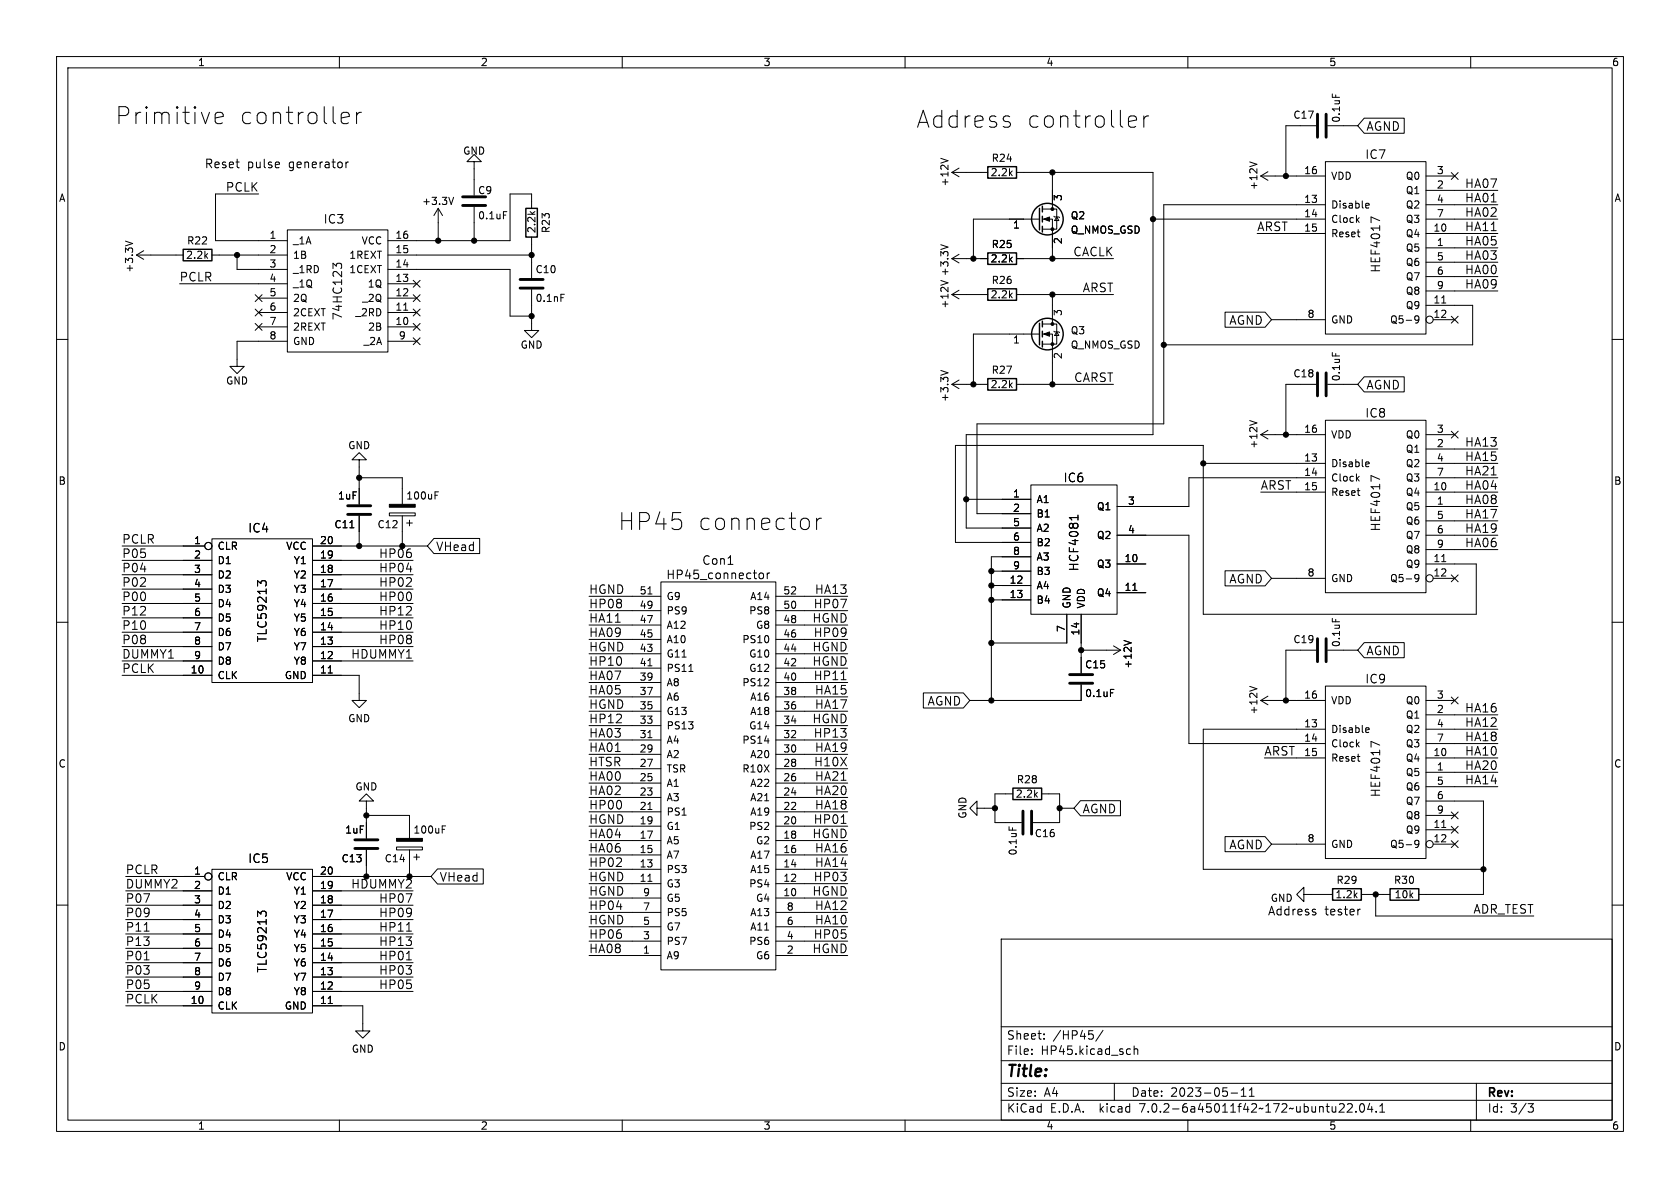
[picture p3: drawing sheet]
<svg xmlns="http://www.w3.org/2000/svg" width="297mm" height="210mm" viewBox="0 0 297 210" stroke-linecap="round" stroke-linejoin="round" font-family="sans-serif">
<g fill="none" stroke="#000" stroke-width=".18">
<path d="M10 10h277v190h-277zM12 12h273v186h-273zM60 10v2M63 19.9v2M63.9 19.9a.77 .77 0 0 0-.9 .5M110 10v2M160 10v2M210 10v2M235.5 16.6v.6M260 10v2M38 20.9l1.5-.3-.2-.6-.3-.1h-.5l-.3 .1-.2 .3v1.1l.2 .3 .3 .2h.5l.3-.2M45.7 34.3h-7.6v8.2h12.7"/>
<path d="M60.5 21.7l.2 .2h.6l.3-.2M60.5 20l.2-.1h.6l.3 .1 .1 .6-1.4 .3M61.2 28.6v1.1M61.6 28.6l-.3 .1-.1 .2M77.5 36.8l-.8 1.3M77.5 36.8v5.7M77.5 36.8l.7 1.3M80.2 34.9l-.4 1.2M83.8 28.6h1.3l-1.3-1.3-1.3 1.3h1.3v5.9M83.8 36.6v5.9M89 37.4h.6M94 36.8v-2.5h-3.8v8.2h-21.6"/>
<path d="M166.3 28l1.3 .4M168.3 30.5h6.3M168.3 30.5l1.2 .7M169.5 29.7l-1.2 .8M178.5 21.6l.1 .3-.1 .4M179.7 30.5h24.1v46.3h-33v16.5h11.4M183.8 38.7h-11.7v7M184.3 38.7h1.8v7M184.3 37h2.5v3.5h-2.5M186.1 30.5v6.5M186.3 38.2l.1 .2h.8l.1 .1M186.8 38.4l.4 .6h-.8z"/>
<path d="M199.6 22.3l.3 .2h.6l.3-.2M199.6 20.6l.3-.1h.6l.3 .1 .1 .6-1.4 .3M202.2 20.5v2M203.1 20.5a.77 .77 0 0 0-.9 .6M203.8 38.7h30.5M220.9 28.6l1.3 .4M222.9 31.1h11.4M222.9 31.1l1.3 .8M224.2 30.4l-1.3 .7M232.7 22.2h-5.4v8.9M234.3 28.6h17.8v30.5h-17.8zM234.3 36.2h-28.6v38.7h-33v15.9h9.5"/>
<path d="M234.7 22.2h5.3M241.2 20.9h7v2.7h-7l-1.2-1.4zM241.6 35.9l.4 .1v.2l-.6 .2M242 36.7l-.4 .1M243.9 39l-1.5-.6v1M252.1 36.2h12.7M252.1 38.7h12.7M252.1 31.1h5.1M252.1 33.7h12.7M256.6 30.5l1.2 1.2M257.8 30.5l-1.2 1.2M10 60h2"/>
<path d="M22.2 42.6l1.2 .4M24.1 45.1l1.3 .7M24.1 45.1h8.3M25.4 44.3l-1.3 .8M31.7 50.2h19.1M37.5 45.1h13.3M41.9 45.1v2.5h8.9M45.1 57.2l1.2 1.2M45.1 52.1l1.2 1.2M45.1 54.6l1.2 1.3M45.7 57.8h5.1M45.7 55.2h5.1"/>
<path d="M45.7 52.7h5.1M46.3 57.2l-1.2 1.2M46.3 52.1l-1.2 1.2M46.3 54.6l-1.2 1.3M50.8 40.6h17.8v21.6h-17.8zM60.4 47.3v-.5l-.3-.3-.5 .1-.1 .4-.6-.5v1M68.6 45.1h25.4M68.6 57.8h5.1M68.6 55.2h5.1M68.6 52.7h5.1M68.6 50.2h5.1M68.6 47.6h21.6v8.3h3.8"/>
<path d="M71.4 54.8h.7M73.1 59.7l1.2 1.2M73.1 49.6l1.2 1.2M73.1 52.1l1.2 1.2M73.1 54.6l1.2 1.3M73.1 57.2l1.2 1.2M74.3 59.7l-1.2 1.2M74.3 49.6l-1.2 1.2M74.3 52.1l-1.2 1.2M74.3 54.6l-1.2 1.3M74.3 57.2l-1.2 1.2M94 51.2v7.2h1.2l-1.2 1.3-1.3-1.3h1.3"/>
<path d="M94 41.9v7.2M99.2 52h.6M166.3 49.6l1.3 .4M166.3 43.3l1.3 .4M168.3 45.7h6.3M168.3 52.1h6.3M168.3 52.1l1.2 .7M168.3 45.7l1.2 .8M169.5 51.3l-1.2 .8M169.5 45l-1.2 .7M179.7 45.7h17.1M179.7 52.1h17.1"/>
<path d="M183.8 59.1h-11.7v8.8M184.3 59.1h1.8v8.8M184.3 57.3h2.5v3.5h-2.5M186.1 52.1v5.2M186.3 58.5l.1 .2h.8l.1 .1M186.8 58.7l.4 .6h-.8zM216.6 55.2h7l1.2 1.3-1.2 1.3h-7zM222.2 41.3h12.1M224.8 56.5h9.5M250.8 56.4l-.2 .2h-.2l-.3-.2 .1-.5 .4-.1 .2 .2a.84 .84 0 0 1-.3 1.1h-.3M252.1 43.8h12.7M252.1 41.3h12.7"/>
<path d="M252.1 54h8.2v7h-54.6M252.1 46.4h12.7M252.1 48.9h12.7M252.1 51.4h12.7M253.4 56.5h3.8M254.9 53.6h.7M256.6 55.9l1.2 1.2M257.8 55.9l-1.2 1.2M285 60h2M50.8 60.3h-8.9v4.5h1.3l-1.3 1.2-1.3-1.2h1.3M68.6 60.3h5.1M166.3 65.5l1.3 .4"/>
<path d="M168.3 67.9h6.3M168.3 67.9l1.2 .8M169.5 67.2l-1.2 .7M179.7 67.9h17.1M220.9 74.3l1.3 .5M222.9 76.8h11.4M222.9 76.8l1.3 .8M224.2 76.1l-1.3 .7M232.7 67.9h-5.4v8.9M234.3 74.3h17.8v30.5h-17.8zM234.7 67.9h5.3M235.5 62.3v.6"/>
<path d="M241.2 66.6h7v2.7h-7l-1.2-1.4zM252.1 76.8h5.1M252.1 79.4h12.7M256.6 76.2l1.2 1.2M257.8 76.2l-1.2 1.2M21.6 96.5h14.6M21.6 99.1h15.9M37.5 95.3h17.7v25.4h-17.7zM55.2 96.5h20.4M55.2 99.1h17.8M63.5 81.3h1.3l-1.3-1.3-1.3 1.3h1.3v7.9M63.5 84.5h7.6v4.7"/>
<path d="M63.5 91.2v5.3M68.8 90.7h4.6v.5h-4.6zM71.1 91.2v5.3M71.9 92.5h1M72.4 91.9v1.1M76.7 95.2h8.1v2.7h-8.1l-1.1-1.4zM76.9 86.9h.6M128.7 99.8h.9M142.9 91.9l.2 .3v.8l-.2 .3M144.4 91.6v2M145.2 91.6a.77 .77 0 0 0-.8 .6M170.8 88.3h11.4"/>
<path d="M182.2 85.7h15.3v22.9h-15.3zM182.2 95.9h-13.3v-17.2h43.8v29.9h48.3v-8.9h-8.9M182.2 98.4h-6.9v25.4M190.6 91.1v.8M190.6 91.5h-1.6l.3 .1M197.5 94.6h12.7v36.8h24.1M197.5 99.7h5.1M212.7 81.9h21.6M222.9 87h11.4M234.3 84.5h-24.1v5h-12.7M241.6 81.7h.4v.3l-.6 .1M242 82.4l-.4 .1"/>
<path d="M243.9 84.7l-1.5-.6v1M252.1 89.5h12.7M252.1 94.6h12.7M252.1 87h12.7M252.1 81.9h12.7M252.1 84.5h12.7M252.1 92.1h12.7M252.1 97.2h12.7M254.9 99.3h.7M10 110h2M21.6 119.4h15.9M21.6 116.8h15.9"/>
<path d="M21.6 114.3h15.9M21.6 111.8h15.9M21.6 109.2h15.9M21.6 106.7h15.9M21.6 104.1h15.9M21.6 101.6h15.9M47.1 103.4v-.5l-.3-.2h-.5l-.2 .5-.6-.5v.9M55.2 119.4h8.3v4.4h1.3l-1.3 1.3-1.3-1.3h1.3M55.2 116.8h17.8M55.2 114.3h17.8M55.2 111.8h17.8M55.2 109.2h17.8"/>
<path d="M55.2 106.7h17.8M55.2 104.1h17.8M55.2 101.6h17.8M58 119h.8M104.1 118.1h12.7M104.1 115.6h12.7M104.1 113h12.7M104.1 110.5h12.7M104.1 108h12.7M104.1 105.4h12.7M114.5 117.7h.8M114.5 105h.8"/>
<path d="M116.8 102.9h20.4v68.6h-20.4zM121.8 118.7h.7M134.3 101.4l.4-.1 .3 .3v.4l-.2 .2-.3 .1-.2-.1M135.6 101.3v1M136.1 101.3l-.3 .1-.2 .2M137.2 118.1h12.7M137.2 115.6h12.7M137.2 113h12.7M137.2 110.5h12.7M137.2 108h12.7M137.2 105.4h12.7M175.3 103.5h6.9"/>
<path d="M175.3 106h6.9M175.3 101h6.9M188.6 108.6v5.1h-13.3M191.1 114.9h7M191.1 108.6v10.4M196.8 114.2l1.3 .7M197.5 104.8h5.1M198.1 114.9l-1.3 .8M198.7 113.2l1.3 .4M200.3 104.4h.7M216.6 100.9h7l1.2 1.3-1.2 1.4h-7zM224.8 102.2h9.5"/>
<path d="M232.7 114.9h-5.4v8.9M234.7 114.9h5.3M235.5 109.3v.6M241.2 113.6h7v2.7h-7l-1.2-1.4zM250.8 102.1l-.2 .2h-.2l-.3-.2 .1-.5h.4l.2 .1a.84 .84 0 0 1-.3 1.1h-.3M253.4 102.2h3.8M256.6 101.6l1.2 1.2M257.8 101.6l-1.2 1.2M285 110h2M104.1 138.4h12.7M104.1 135.9h12.7M104.1 133.4h12.7"/>
<path d="M104.1 130.8h12.7M104.1 128.3h12.7M104.1 125.7h12.7M104.1 123.2h12.7M104.1 120.7h12.7M114.5 130.4h.8M137.2 138.4h12.7M137.2 135.9h12.7M137.2 133.4h12.7M137.2 130.8h12.7M137.2 128.3h12.7M137.2 125.7h12.7"/>
<path d="M137.2 123.2h12.7M137.2 120.7h12.7M148.7 120.2h.9M163.2 122.5h7.1l1.1 1.3-1.1 1.4h-7.1zM191.1 121v2.8h-19.7M196.3 121.9h.6M220.9 121.3l1.3 .5M222.9 123.8l1.3 .8M222.9 123.8h11.4M223.5 134h10.8M224.2 123.1l-1.3 .7M234.3 121.3h17.8v30.5h-17.8z"/>
<path d="M234.3 128.9h-21.6v24.8h49.6M241.6 128.6l.4 .1v.2l-.6 .2M242 129.4l-.4 .1M243.9 131.7l-1.5-.6v1M252.1 123.8h5.1M252.1 136.5h12.7M252.1 134h12.7M252.1 128.9h12.7M252.1 131.4h12.7M252.1 126.4h12.7M252.1 139.1h12.7M256.6 123.2l1.2 1.2"/>
<path d="M257.8 123.2l-1.2 1.2M10 160h2M22.2 154.9h14M22.2 157.5h15.3M37.5 153.7h17.7v25.4h-17.7zM55.2 154.9h21M55.2 157.5h17.8M64.8 141.6h1.2l-1.2-1.3-1.3 1.3h1.3v6.6M64.8 144.1h7.6v4.1M64.8 150.2v4.7M70.1 149.7h4.6v.5h-4.6zM72.4 150.2v4.7"/>
<path d="M73.2 151.5h1M73.7 151v1M77.3 153.6h8.1v2.7h-8.1l-1.1-1.4zM78.2 146h.6M104.1 158.8h12.7M104.1 156.2h12.7M104.1 153.7h12.7M104.1 151.1h12.7M104.1 148.6h12.7M104.1 146.1h12.7M104.1 143.5h12.7M104.1 141h12.7"/>
<path d="M114.5 155.8h.8M114.5 143.1h.8M137.2 158.8h12.7M137.2 156.2h12.7M137.2 153.7h12.7M137.2 151.1h12.7M137.2 148.6h12.7M137.2 146.1h12.7M137.2 143.5h12.7M137.2 141h12.7M148.7 145.6h.9M172.7 142.9v-1.3l-1.3 1.3 1.3 1.2v-1.2h3.2"/>
<path d="M178.4 146.1v.6M179.1 140.3h-3.2v5.1h4.7M184.1 140.3h3.2v5.1h-4.7M187.3 142.9h2.6M191 141.5h7.1v2.7h-7.1l-1.1-1.3zM216.6 147.9h7l1.2 1.3-1.2 1.4h-7zM224.8 149.2h9.5M230.5 158.1v-1.3l-1.3 1.3 1.3 1.3v-1.3h5.1M240.7 158.1h5M243.2 158.1v3.8h27.9M250.8 149.1l-.2 .2h-.2l-.3-.2 .1-.5 .4-.1 .2 .2a.84 .84 0 0 1-.3 1.1h-.3M252.1 141.6h10.2v16.5h-11.5"/>
<path d="M252.1 146.7h5.1M252.1 144.1h5.1M253.4 149.2h3.8M254.9 146.3h.7M256.6 143.5l1.2 1.3M256.6 146.1l1.2 1.2M256.6 148.6l1.2 1.2M257.8 143.5l-1.2 1.3M257.8 146.1l-1.2 1.2M257.8 148.6l-1.2 1.2M285 160h2M22.2 177.8h15.3"/>
<path d="M22.2 175.3h15.3M22.2 172.7h15.3M22.2 170.2h15.3M22.2 167.6h15.3M22.2 165.1h15.3M22.2 162.6h15.3M22.2 160h15.3M25.5 164.6h.9M25.5 169.7h.9M47.1 161.8v-.4l-.3-.3h-.5l-.2 .5-.6-.5v.9M55.2 177.8h8.9v4.4h1.3l-1.3 1.3-1.2-1.3h1.2M55.2 175.3h17.8"/>
<path d="M55.2 172.7h17.8M55.2 170.2h17.8M55.2 167.6h17.8M55.2 165.1h17.8M55.2 162.6h17.8M55.2 160h17.8M58 177.4h.8M71.9 164.6h.8M71.9 169.7h.8M104.1 168.9h12.7M104.1 166.4h12.7M104.1 163.8h12.7"/>
<path d="M104.1 161.3h12.7M137.2 168.9h12.7M137.2 166.4h12.7M137.2 163.8h12.7M137.2 161.3h12.7M177 166h108v32h-108zM232.6 161.3v.4M240.5 160.7l-.3 .1M60 198v2M110 198v2M160 198v2M177 194.5h108"/>
<path d="M177 191.5h108M177 187.5h108M177 181.5h108M182.4 186.3v.1M182.4 185.5v.1M184.6 183.6v.1M184.6 182.8v.1M195 182.1l-1.3 2M197 191.5v3M199.4 185.4l.5 .1M199.9 186.3l-.5 .1M200.5 185.5l.2-.1 .4 .1v.9"/>
<path d="M200.5 184.9v1.5M210 198v2M217.6 193.2h1.2M219.4 193.8h.9M219.4 192.7l.5-.4v1.5M220.9 193.8h.8M220.9 192.7l.4-.4v1.5M237.5 195.2l.1 .2v.3l-.9 .9h.9M238.2 195.2l.6-.1 .2 .1 .1 .3-1 1.1h1M239.7 196.5v.1M240.5 195.2l.2-.1a.81 .81 0 0 1 .6 .6 .81 .81 0 0 1-.3 .8l-.1 .1a.81 .81 0 0 1-.4-1.4zM242.1 195l-.3 1.1h.9"/>
<path d="M242.5 195.6v1M243.3 196.5v.1M243.9 196.6h.9M243.9 195.5l.5-.4v1.5M260 198v2M261 191.5v6.5M270.1 195.1h1l-.5 .6 .4 .1 .1 .5-.3 .3h-.4"/>
<circle cx="252.7" cy="56.5" r=".63"/>
<circle cx="36.8" cy="96.5" r=".63"/>
<circle cx="252.7" cy="102.2" r=".63"/>
<circle cx="36.8" cy="154.9" r=".63"/>
<circle cx="252.7" cy="149.2" r=".63"/>
</g>
<g fill="none" stroke="#000" stroke-width=".25">
<path d="M93 36.8h2v5.1h-2zM174.6 29.5h5.1v2h-5.1zM183.8 36.8v3.8M184.3 36.4v1.1M184.3 38.2v1M32.4 44.1h5.1v2h-5.1zM174.6 44.7h5.1v2h-5.1zM174.6 51.1h5.1v2h-5.1zM183.8 57.2v3.8M184.3 40v1M184.3 56.8v1M184.3 58.5v1.1"/>
<path d="M174.6 66.9h5.1v2.1h-5.1zM184.3 60.3v1M179.1 139.3h5v2.1h-5zM235.6 157.1h5.1v2h-5.1zM245.7 157.1h5.1v2h-5.1z"/>
<circle cx="185.2" cy="38.7" r="2.79"/>
<circle cx="185.2" cy="59.1" r="2.79"/>
</g>
<g fill="none" stroke="#000" stroke-width=".51">
<path d="M81.8 36.3h4.1M81.8 34.8h4.1M232.9 20.2v4.1M234.4 20.2v4.1M91.9 50.9h4.1M91.9 49.4h4.1M232.9 65.9v4.1M234.4 65.9v4.1M61.5 90.9h4M61.5 89.4h4M189.1 119.3h4.1M232.9 112.9v4.1"/>
<path d="M234.4 112.9v4.1M189.1 120.8h4.1M62.7 150h4.1M62.7 148.5h4.1M180.8 143.4v4M182.4 143.4v4"/>
</g>
<g fill="#000" stroke="#000" stroke-width=".18">
<path d="M184.5 38.7l1-.3v.7zM184.5 59.1l1-.4v.7zM68.8 89.2h4.6v.5h-4.6zM70.1 148.2h4.6v.5h-4.6z"/>
<circle cx="186.1" cy="30.5" r=".46"/>
<circle cx="186.1" cy="37" r=".25"/>
<circle cx="203.8" cy="38.7" r=".46"/>
<circle cx="227.3" cy="31.1" r=".46"/>
<circle cx="41.9" cy="45.1" r=".46"/>
<circle cx="77.5" cy="42.5" r=".46"/>
<circle cx="83.8" cy="42.5" r=".46"/>
<circle cx="94" cy="45.1" r=".46"/>
<circle cx="94" cy="55.9" r=".46"/>
<circle cx="172.1" cy="45.7" r=".46"/>
<circle cx="186.1" cy="45.7" r=".46"/>
<circle cx="186.1" cy="52.1" r=".46"/>
<circle cx="186.1" cy="57.3" r=".25"/>
<circle cx="186.1" cy="40.5" r=".25"/>
<circle cx="172.1" cy="67.9" r=".46"/>
<circle cx="186.1" cy="67.9" r=".46"/>
<circle cx="186.1" cy="60.8" r=".25"/>
<circle cx="205.7" cy="61" r=".46"/>
<circle cx="227.3" cy="76.8" r=".46"/>
<circle cx="63.5" cy="96.5" r=".46"/>
<circle cx="63.5" cy="84.5" r=".46"/>
<circle cx="71.1" cy="96.5" r=".46"/>
<circle cx="170.8" cy="88.3" r=".46"/>
<circle cx="212.7" cy="81.9" r=".46"/>
<circle cx="175.3" cy="101" r=".46"/>
<circle cx="175.3" cy="113.7" r=".46"/>
<circle cx="175.3" cy="103.5" r=".46"/>
<circle cx="175.3" cy="106" r=".46"/>
<circle cx="191.1" cy="114.9" r=".46"/>
<circle cx="175.3" cy="123.8" r=".46"/>
<circle cx="227.3" cy="123.8" r=".46"/>
<circle cx="64.8" cy="154.9" r=".46"/>
<circle cx="64.8" cy="144.1" r=".46"/>
<circle cx="72.4" cy="154.9" r=".46"/>
<circle cx="175.9" cy="142.9" r=".46"/>
<circle cx="187.3" cy="142.9" r=".46"/>
<circle cx="243.2" cy="158.1" r=".46"/>
<circle cx="262.3" cy="153.7" r=".46"/>
</g>
<g font-size="4.2">
<text x="20.3" y="22.2">Primitive</text>
<text x="42.1" y="22.2">controller</text>
<text x="161.9" y="22.9">Address</text>
<text x="181.3" y="22.9">controller</text>
<text x="109.2" y="94">HP45</text>
<text x="123.1" y="94">connector</text>
</g>
<text font-size="2.8" x="178" y="190.8">Title:</text>
<g font-size="2.1">
<text x="241.6" y="23.3">AGND</text>
<text x="36.2" y="29.8">Reset</text>
<text x="43.7" y="29.8">pulse</text>
<text x="51" y="29.8">generator</text>
<text x="241.3" y="28.3">IC7</text>
<text x="39.8" y="34">PCLK</text>
<text x="258.9" y="33.3">HA07</text>
<text x="258.9" y="35.9">HA01</text>
<text x="57.2" y="39.7">IC3</text>
<text x="222.2" y="41">ARST</text>
<text x="258.9" y="38.4">HA02</text>
<text x="258.9" y="41">HA11</text>
<text x="189.7" y="45.4">CACLK</text>
<text x="258.9" y="43.5">HA05</text>
<text x="258.9" y="46">HA03</text>
<text x="31.7" y="49.9">PCLR</text>
<text x="191.3" y="51.8">ARST</text>
<text x="244.2" y="48.3" transform="rotate(-90 244.2 48.3)">HEF4017</text>
<text x="258.9" y="48.6">HA00</text>
<text x="258.9" y="51.1">HA09</text>
<text x="60.6" y="56.7" transform="rotate(-90 60.6 56.7)">74HC123</text>
<text x="217.2" y="57.6">AGND</text>
<text x="189.8" y="67.6">CARST</text>
<text x="241.6" y="69">AGND</text>
<text x="241.3" y="74">IC8</text>
<text x="258.9" y="79.1">HA13</text>
<text x="258.9" y="81.6">HA15</text>
<text x="188" y="85.4">IC6</text>
<text x="222.9" y="86.7">ARST</text>
<text x="258.9" y="84.1">HA21</text>
<text x="258.9" y="86.7">HA04</text>
<text x="258.9" y="89.2">HA08</text>
<text x="43.8" y="94.3">IC4</text>
<text x="244.2" y="94" transform="rotate(-90 244.2 94)">HEF4017</text>
<text x="258.9" y="94.3">HA19</text>
<text x="258.9" y="91.8">HA17</text>
<text x="21.6" y="98.7">P05</text>
<text x="21.6" y="101.3">P04</text>
<text x="21.6" y="96.2">PCLR</text>
<text x="66.9" y="101.3">HP04</text>
<text x="66.9" y="98.7">HP06</text>
<text x="77.1" y="97.6">VHead</text>
<text x="124.1" y="100">Con1</text>
<text x="190.8" y="101" transform="rotate(-90 190.8 101)">HCF4081</text>
<text x="258.9" y="96.8">HA06</text>
<text x="21.6" y="106.4">P00</text>
<text x="21.6" y="103.8">P02</text>
<text x="66.9" y="103.8">HP02</text>
<text x="66.9" y="106.4">HP00</text>
<text x="104.1" y="105.1">HGND</text>
<text x="104.1" y="107.6">HP08</text>
<text x="117.7" y="102.6">HP45_connector</text>
<text x="143.8" y="107.6">HP07</text>
<text x="144" y="105.1">HA13</text>
<text x="217.2" y="103.3">AGND</text>
<text x="21.6" y="111.4">P10</text>
<text x="21.6" y="114">P08</text>
<text x="21.6" y="108.9">P12</text>
<text x="47.3" y="113.6" transform="rotate(-90 47.3 113.6)">TLC59213</text>
<text x="66.9" y="108.9">HP12</text>
<text x="66.9" y="114">HP08</text>
<text x="66.9" y="111.4">HP10</text>
<text x="104.1" y="112.7">HA09</text>
<text x="104.1" y="110.2">HA11</text>
<text x="143.5" y="110.2">HGND</text>
<text x="143.8" y="112.7">HP09</text>
<text x="21.6" y="116.5">DUMMY1</text>
<text x="21.6" y="119.1">PCLK</text>
<text x="62" y="116.5">HDUMMY1</text>
<text x="104.1" y="117.8">HP10</text>
<text x="104.1" y="115.3">HGND</text>
<text x="143.5" y="117.8">HGND</text>
<text x="143.5" y="115.3">HGND</text>
<text x="241.6" y="116">AGND</text>
<text x="104.1" y="122.9">HA05</text>
<text x="104.1" y="125.4">HGND</text>
<text x="104.1" y="120.3">HA07</text>
<text x="143.8" y="120.3">HP11</text>
<text x="144" y="122.9">HA15</text>
<text x="144" y="125.4">HA17</text>
<text x="163.9" y="124.9">AGND</text>
<text x="241.3" y="121">IC9</text>
<text x="104.1" y="128">HP12</text>
<text x="104.1" y="130.5">HA03</text>
<text x="143.5" y="128">HGND</text>
<text x="143.8" y="130.5">HP13</text>
<text x="258.9" y="126.1">HA16</text>
<text x="258.9" y="128.6">HA12</text>
<text x="258.9" y="131.1">HA18</text>
<text x="104.1" y="133">HA01</text>
<text x="104.1" y="135.6">HTSR</text>
<text x="143.8" y="135.6">H10X</text>
<text x="144" y="133">HA19</text>
<text x="223.5" y="133.7">ARST</text>
<text x="258.9" y="133.7">HA10</text>
<text x="258.9" y="136.2">HA20</text>
<text x="104.1" y="138.1">HA00</text>
<text x="104.1" y="140.7">HA02</text>
<text x="104.1" y="143.2">HP00</text>
<text x="144" y="143.2">HA18</text>
<text x="144" y="140.7">HA20</text>
<text x="144" y="138.1">HA21</text>
<text x="191.4" y="143.9">AGND</text>
<text x="244.2" y="141" transform="rotate(-90 244.2 141)">HEF4017</text>
<text x="258.9" y="138.8">HA14</text>
<text x="104.1" y="145.7">HGND</text>
<text x="104.1" y="148.3">HA04</text>
<text x="143.5" y="148.3">HGND</text>
<text x="143.8" y="145.7">HP01</text>
<text x="22.2" y="154.6">PCLR</text>
<text x="43.8" y="152.7">IC5</text>
<text x="104.1" y="150.8">HA06</text>
<text x="104.1" y="153.4">HP02</text>
<text x="104.1" y="155.9">HGND</text>
<text x="143.8" y="155.9">HP03</text>
<text x="144" y="150.8">HA16</text>
<text x="144" y="153.4">HA14</text>
<text x="217.2" y="150.3">AGND</text>
<text x="22.2" y="159.7">P07</text>
<text x="22.2" y="157.2">DUMMY2</text>
<text x="62" y="157.2">HDUMMY2</text>
<text x="66.9" y="159.7">HP07</text>
<text x="77.7" y="156">VHead</text>
<text x="104.1" y="158.4">HGND</text>
<text x="104.1" y="161">HP04</text>
<text x="143.5" y="158.4">HGND</text>
<text x="144" y="161">HA12</text>
<text x="224.2" y="161.9">Address</text>
<text x="234.2" y="161.9">tester</text>
<text x="260.4" y="161.6">ADR_TEST</text>
<text x="22.2" y="164.8">P11</text>
<text x="22.2" y="167.3">P13</text>
<text x="22.2" y="162.2">P09</text>
<text x="66.9" y="162.2">HP09</text>
<text x="66.9" y="164.8">HP11</text>
<text x="66.9" y="167.3">HP13</text>
<text x="104.1" y="163.5">HGND</text>
<text x="104.1" y="166.1">HP06</text>
<text x="143.8" y="166.1">HP05</text>
<text x="144" y="163.5">HA10</text>
<text x="22.2" y="169.9">P01</text>
<text x="22.2" y="172.4">P03</text>
<text x="47.3" y="172" transform="rotate(-90 47.3 172)">TLC59213</text>
<text x="66.9" y="169.9">HP01</text>
<text x="66.9" y="172.4">HP03</text>
<text x="104.1" y="168.6">HA08</text>
<text x="143.5" y="168.6">HGND</text>
<text x="22.2" y="174.9">P05</text>
<text x="22.2" y="177.5">PCLK</text>
<text x="66.9" y="174.9">HP05</text>
<text x="178" y="183.9">Sheet:</text>
<text x="186.2" y="183.9">/HP45/</text>
<text x="178" y="186.6">File:</text>
<text x="184" y="186.6">HP45.kicad_sch</text>
<text x="178" y="196.8">KiCad</text>
<text x="178" y="194">Size:</text>
<text x="184.6" y="194">A4</text>
<text x="185.7" y="196.8">E.D.A.</text>
<text x="194.4" y="196.8">kicad</text>
<text x="200" y="194">Date:</text>
<text x="201.5" y="196.8">7.0.2-6a45011f42~172~ubuntu22.04.1</text>
<text x="206.9" y="194">2023-05-11</text>
<text x="263" y="194.2">Rev:</text>
<text x="263" y="196.8">Id:</text>
<text x="267" y="196.8">3/3</text>
</g>
<g font-size="1.8">
<text x="35" y="11.8">1</text>
<text x="85" y="11.8">2</text>
<text x="135" y="11.8">3</text>
<text x="185" y="11.8">4</text>
<text x="235" y="11.8">5</text>
<text x="285" y="11.8">6</text>
<text x="228.6" y="21.1">C17</text>
<text x="237" y="21.7" transform="rotate(-90 237 21.7)">0.1uF</text>
<text x="81.8" y="27.5">GND</text>
<text x="175.3" y="28.8">R24</text>
<text x="10.4" y="35.8">A</text>
<text x="84.5" y="34.5">C9</text>
<text x="167.8" y="33" transform="rotate(-90 167.8 33)">+12V</text>
<text x="175.1" y="31.3">2.2k</text>
<text x="188" y="35.6" transform="rotate(-90 188 35.6)">3</text>
<text x="222.4" y="33.6" transform="rotate(-90 222.4 33.6)">+12V</text>
<text x="230.5" y="35.9">13</text>
<text x="230.5" y="30.9">16</text>
<text x="235.3" y="31.9">VDD</text>
<text x="248.4" y="34.5">Q1</text>
<text x="248.4" y="31.9">Q0</text>
<text x="254" y="33.4">2</text>
<text x="254" y="30.9">3</text>
<text x="254" y="35.9">4</text>
<text x="285.4" y="35.8">A</text>
<text x="74.6" y="36.4">+3.3V</text>
<text x="84.5" y="38.9">0.1uF</text>
<text x="94.8" y="41.3" transform="rotate(-90 94.8 41.3)">2.2k</text>
<text x="97.3" y="41.3" transform="rotate(-90 97.3 41.3)">R23</text>
<text x="179" y="40.6">1</text>
<text x="189.2" y="38.9">Q2</text>
<text x="189.2" y="41.5">Q_NMOS_GSD</text>
<text x="230.5" y="38.5">14</text>
<text x="230.5" y="41">15</text>
<text x="235.3" y="37">Disable</text>
<text x="235.3" y="39.6">Clock</text>
<text x="248.4" y="37">Q2</text>
<text x="248.4" y="39.6">Q3</text>
<text x="253.4" y="41">10</text>
<text x="254" y="38.5">7</text>
<text x="32.8" y="45.9">2.2k</text>
<text x="33" y="43.4">R22</text>
<text x="47.6" y="42.3">1</text>
<text x="47.6" y="44.8">2</text>
<text x="47.6" y="47.4">3</text>
<text x="51.8" y="43.4">_1A</text>
<text x="51.8" y="45.9">1B</text>
<text x="61.6" y="45.9">1REXT</text>
<text x="63.8" y="43.4">VCC</text>
<text x="69.8" y="47.4">14</text>
<text x="69.8" y="44.8">15</text>
<text x="69.8" y="42.3">16</text>
<text x="175.1" y="46.5">2.2k</text>
<text x="175.3" y="44">R25</text>
<text x="188" y="43.2" transform="rotate(-90 188 43.2)">2</text>
<text x="235.3" y="42.1">Reset</text>
<text x="248.4" y="44.6">Q5</text>
<text x="248.4" y="42.1">Q4</text>
<text x="248.4" y="47.2">Q6</text>
<text x="254" y="43.6">1</text>
<text x="254" y="46.1">5</text>
<text x="23.7" y="48.3" transform="rotate(-90 23.7 48.3)">+3.3V</text>
<text x="47.6" y="49.9">4</text>
<text x="47.6" y="52.5">5</text>
<text x="51.8" y="48.5">_1RD</text>
<text x="51.8" y="51">_1Q</text>
<text x="51.8" y="53.5">2Q</text>
<text x="61.6" y="48.5">1CEXT</text>
<text x="63.9" y="53.5">_2Q</text>
<text x="64.9" y="51">1Q</text>
<text x="69.8" y="52.5">12</text>
<text x="69.8" y="49.9">13</text>
<text x="94.6" y="48.5">C10</text>
<text x="94.6" y="53.5">0.1nF</text>
<text x="167.8" y="48.9" transform="rotate(-90 167.8 48.9)">+3.3V</text>
<text x="175.1" y="52.9">2.2k</text>
<text x="175.3" y="50.4">R26</text>
<text x="248.4" y="49.7">Q7</text>
<text x="248.4" y="52.3">Q8</text>
<text x="253.4" y="53.7">11</text>
<text x="254" y="48.6">6</text>
<text x="254" y="51.2">9</text>
<text x="47.6" y="55">6</text>
<text x="47.6" y="57.5">7</text>
<text x="51.8" y="56.1">2CEXT</text>
<text x="51.8" y="58.6">2REXT</text>
<text x="62.7" y="56.1">_2RD</text>
<text x="65" y="58.6">2B</text>
<text x="69.8" y="57.5">10</text>
<text x="69.8" y="55">11</text>
<text x="167.8" y="54.6" transform="rotate(-90 167.8 54.6)">+12V</text>
<text x="188" y="55.9" transform="rotate(-90 188 55.9)">3</text>
<text x="189.2" y="59.2">Q3</text>
<text x="231.1" y="56.3">8</text>
<text x="235.3" y="57.3">GND</text>
<text x="245.6" y="57.3">Q5-9</text>
<text x="248.4" y="54.8">Q9</text>
<text x="253.4" y="56.3">12</text>
<text x="47.6" y="60.1">8</text>
<text x="51.8" y="61.2">GND</text>
<text x="64.2" y="61.2">_2A</text>
<text x="70.5" y="60.1">9</text>
<text x="92" y="61.8">GND</text>
<text x="179" y="61">1</text>
<text x="188" y="63.5" transform="rotate(-90 188 63.5)">2</text>
<text x="189.2" y="61.8">Q_NMOS_GSD</text>
<text x="39.9" y="68.1">GND</text>
<text x="167.8" y="71.1" transform="rotate(-90 167.8 71.1)">+3.3V</text>
<text x="175.1" y="68.8">2.2k</text>
<text x="175.3" y="66.2">R27</text>
<text x="228.6" y="66.9">C18</text>
<text x="237" y="67.5" transform="rotate(-90 237 67.5)">0.1uF</text>
<text x="230.5" y="76.6">16</text>
<text x="235.3" y="77.7">VDD</text>
<text x="248.4" y="77.7">Q0</text>
<text x="254" y="76.6">3</text>
<text x="61.5" y="79.6">GND</text>
<text x="222.4" y="79.4" transform="rotate(-90 222.4 79.4)">+12V</text>
<text x="230.5" y="81.7">13</text>
<text x="235.3" y="82.7">Disable</text>
<text x="248.4" y="80.2">Q1</text>
<text x="248.4" y="82.7">Q2</text>
<text x="254" y="79.1">2</text>
<text x="254" y="81.7">4</text>
<text x="10.3" y="85.8">B</text>
<text x="59.7" y="88.5">1uF</text>
<text x="71.8" y="88.5">100uF</text>
<text x="179" y="88">1</text>
<text x="183.3" y="89.1">A1</text>
<text x="199.4" y="89.3">3</text>
<text x="230.5" y="84.2">14</text>
<text x="230.5" y="86.7">15</text>
<text x="235.3" y="85.3">Clock</text>
<text x="235.3" y="87.8">Reset</text>
<text x="248.4" y="87.8">Q4</text>
<text x="248.4" y="85.3">Q3</text>
<text x="253.4" y="86.7">10</text>
<text x="254" y="89.3">1</text>
<text x="254" y="84.2">7</text>
<text x="285.3" y="85.8">B</text>
<text x="59.1" y="93.5">C11</text>
<text x="66.7" y="93.5">C12</text>
<text x="179" y="90.6">2</text>
<text x="179" y="93.1">5</text>
<text x="179" y="95.6">6</text>
<text x="183.3" y="91.6">B1</text>
<text x="183.3" y="94.2">A2</text>
<text x="193.8" y="90.4">Q1</text>
<text x="193.8" y="95.4">Q2</text>
<text x="199.4" y="94.4">4</text>
<text x="248.4" y="90.4">Q5</text>
<text x="248.4" y="92.9">Q6</text>
<text x="248.4" y="95.4">Q7</text>
<text x="254" y="91.8">5</text>
<text x="254" y="94.4">6</text>
<text x="34.3" y="96.3">1</text>
<text x="34.3" y="98.8">2</text>
<text x="34.3" y="101.3">3</text>
<text x="38.5" y="97.3">CLR</text>
<text x="38.5" y="99.9">D1</text>
<text x="50.5" y="97.3">VCC</text>
<text x="51.8" y="99.9">Y1</text>
<text x="56.5" y="101.3">18</text>
<text x="56.5" y="98.8">19</text>
<text x="56.5" y="96.3">20</text>
<text x="179" y="98.2">8</text>
<text x="179" y="100.7">9</text>
<text x="183.3" y="96.7">B2</text>
<text x="183.3" y="99.3">A3</text>
<text x="183.3" y="101.8">B3</text>
<text x="193.8" y="100.5">Q3</text>
<text x="198.8" y="99.4">10</text>
<text x="231.1" y="102">8</text>
<text x="248.4" y="100.5">Q9</text>
<text x="248.4" y="98">Q8</text>
<text x="253.4" y="99.4">11</text>
<text x="253.4" y="102">12</text>
<text x="254" y="96.9">9</text>
<text x="34.3" y="103.9">4</text>
<text x="34.3" y="106.4">5</text>
<text x="38.5" y="102.4">D2</text>
<text x="38.5" y="105">D3</text>
<text x="38.5" y="107.5">D4</text>
<text x="51.8" y="107.5">Y4</text>
<text x="51.8" y="105">Y3</text>
<text x="51.8" y="102.4">Y2</text>
<text x="56.5" y="106.4">16</text>
<text x="56.5" y="103.9">17</text>
<text x="113" y="107.7">49</text>
<text x="113" y="105.2">51</text>
<text x="117.9" y="106.2">G9</text>
<text x="132.5" y="106.2">A14</text>
<text x="138.4" y="107.7">50</text>
<text x="138.4" y="105.2">52</text>
<text x="178.4" y="103.3">12</text>
<text x="178.4" y="105.8">13</text>
<text x="183.3" y="104.3">A4</text>
<text x="183.3" y="106.9">B4</text>
<text x="189.4" y="107.6" transform="rotate(-90 189.4 107.6)">GND</text>
<text x="192" y="107.6" transform="rotate(-90 192 107.6)">VDD</text>
<text x="193.8" y="105.6">Q4</text>
<text x="198.8" y="104.5">11</text>
<text x="235.3" y="103.1">GND</text>
<text x="245.6" y="103.1">Q5-9</text>
<text x="34.3" y="109">6</text>
<text x="34.3" y="111.5">7</text>
<text x="38.5" y="110">D5</text>
<text x="38.5" y="112.6">D6</text>
<text x="51.8" y="112.6">Y6</text>
<text x="51.8" y="110">Y5</text>
<text x="56.5" y="111.5">14</text>
<text x="56.5" y="109">15</text>
<text x="113" y="112.8">45</text>
<text x="113" y="110.2">47</text>
<text x="117.9" y="113.9">A10</text>
<text x="117.9" y="111.3">A12</text>
<text x="117.9" y="108.8">PS9</text>
<text x="131.1" y="113.9">PS10</text>
<text x="132.3" y="108.8">PS8</text>
<text x="133.5" y="111.3">G8</text>
<text x="138.4" y="112.8">46</text>
<text x="138.4" y="110.2">48</text>
<text x="188.3" y="111.8" transform="rotate(-90 188.3 111.8)">7</text>
<text x="190.9" y="112.4" transform="rotate(-90 190.9 112.4)">14</text>
<text x="228.6" y="113.9">C19</text>
<text x="33.7" y="119.1">10</text>
<text x="34.3" y="114">8</text>
<text x="34.3" y="116.6">9</text>
<text x="38.5" y="115.1">D7</text>
<text x="38.5" y="117.7">D8</text>
<text x="51.8" y="117.7">Y8</text>
<text x="51.8" y="115.1">Y7</text>
<text x="56.5" y="119.1">11</text>
<text x="56.5" y="116.6">12</text>
<text x="56.5" y="114">13</text>
<text x="113" y="117.9">41</text>
<text x="113" y="115.3">43</text>
<text x="117.9" y="118.9">PS11</text>
<text x="117.9" y="116.4">G11</text>
<text x="132.3" y="118.9">G12</text>
<text x="132.3" y="116.4">G10</text>
<text x="138.4" y="117.9">42</text>
<text x="138.4" y="115.3">44</text>
<text x="191.8" y="118.3">C15</text>
<text x="200.2" y="118.2" transform="rotate(-90 200.2 118.2)">+12V</text>
<text x="237" y="114.5" transform="rotate(-90 237 114.5)">0.1uF</text>
<text x="38.5" y="120.2">CLK</text>
<text x="50.2" y="120.2">GND</text>
<text x="113" y="125.5">35</text>
<text x="113" y="122.9">37</text>
<text x="113" y="120.4">39</text>
<text x="117.9" y="124">A6</text>
<text x="117.9" y="121.5">A8</text>
<text x="131.1" y="121.5">PS12</text>
<text x="132.5" y="124">A16</text>
<text x="138.4" y="125.5">36</text>
<text x="138.4" y="122.9">38</text>
<text x="138.4" y="120.4">40</text>
<text x="191.8" y="123.4">0.1uF</text>
<text x="230.5" y="123.6">16</text>
<text x="235.3" y="124.7">VDD</text>
<text x="248.4" y="124.7">Q0</text>
<text x="254" y="123.6">3</text>
<text x="61.5" y="127.8">GND</text>
<text x="113" y="130.6">31</text>
<text x="113" y="128">33</text>
<text x="117.9" y="131.6">A4</text>
<text x="117.9" y="129.1">PS13</text>
<text x="117.9" y="126.6">G13</text>
<text x="131.1" y="131.6">PS14</text>
<text x="132.3" y="129.1">G14</text>
<text x="132.5" y="126.6">A18</text>
<text x="138.4" y="130.6">32</text>
<text x="138.4" y="128">34</text>
<text x="222.4" y="126.4" transform="rotate(-90 222.4 126.4)">+12V</text>
<text x="230.5" y="128.7">13</text>
<text x="230.5" y="131.2">14</text>
<text x="235.3" y="129.7">Disable</text>
<text x="248.4" y="127.2">Q1</text>
<text x="248.4" y="129.7">Q2</text>
<text x="254" y="126.1">2</text>
<text x="254" y="128.7">4</text>
<text x="254" y="131.2">7</text>
<text x="10.3" y="135.8">C</text>
<text x="113" y="135.6">27</text>
<text x="113" y="133.1">29</text>
<text x="117.9" y="136.7">TSR</text>
<text x="117.9" y="134.2">A2</text>
<text x="131.1" y="136.7">R10X</text>
<text x="132.5" y="134.2">A20</text>
<text x="138.4" y="135.6">28</text>
<text x="138.4" y="133.1">30</text>
<text x="230.5" y="133.7">15</text>
<text x="235.3" y="132.3">Clock</text>
<text x="235.3" y="134.8">Reset</text>
<text x="248.4" y="137.4">Q5</text>
<text x="248.4" y="134.8">Q4</text>
<text x="248.4" y="132.3">Q3</text>
<text x="253.4" y="133.7">10</text>
<text x="254" y="136.3">1</text>
<text x="285.3" y="135.8">C</text>
<text x="62.8" y="139.9">GND</text>
<text x="113" y="143.3">21</text>
<text x="113" y="140.7">23</text>
<text x="113" y="138.2">25</text>
<text x="117.9" y="141.8">A3</text>
<text x="117.9" y="139.3">A1</text>
<text x="132.5" y="141.8">A21</text>
<text x="132.5" y="139.3">A22</text>
<text x="138.4" y="143.3">22</text>
<text x="138.4" y="140.7">24</text>
<text x="138.4" y="138.2">26</text>
<text x="179.5" y="141.2">2.2k</text>
<text x="179.7" y="138.6">R28</text>
<text x="248.4" y="139.9">Q6</text>
<text x="248.4" y="142.4">Q7</text>
<text x="254" y="138.8">5</text>
<text x="254" y="141.4">6</text>
<text x="254" y="143.9">9</text>
<text x="61" y="147.5">1uF</text>
<text x="73" y="147.5">100uF</text>
<text x="113" y="148.3">17</text>
<text x="113" y="145.8">19</text>
<text x="117.9" y="149.4">A5</text>
<text x="117.9" y="146.9">G1</text>
<text x="117.9" y="144.3">PS1</text>
<text x="132.3" y="146.9">PS2</text>
<text x="132.5" y="144.3">A19</text>
<text x="133.5" y="149.4">G2</text>
<text x="138.4" y="148.3">18</text>
<text x="138.4" y="145.8">20</text>
<text x="171" y="144.8" transform="rotate(-90 171 144.8)">GND</text>
<text x="182.9" y="148.1">C16</text>
<text x="231.1" y="149">8</text>
<text x="248.4" y="147.5">Q9</text>
<text x="248.4" y="145">Q8</text>
<text x="253.4" y="146.4">11</text>
<text x="253.4" y="149">12</text>
<text x="34.3" y="154.7">1</text>
<text x="38.5" y="155.8">CLR</text>
<text x="50.5" y="155.8">VCC</text>
<text x="56.5" y="154.7">20</text>
<text x="60.3" y="152.6">C13</text>
<text x="68" y="152.6">C14</text>
<text x="113" y="156">11</text>
<text x="113" y="153.4">13</text>
<text x="113" y="150.9">15</text>
<text x="117.9" y="154.5">PS3</text>
<text x="117.9" y="152">A7</text>
<text x="132.5" y="154.5">A15</text>
<text x="132.5" y="152">A17</text>
<text x="138.4" y="156">12</text>
<text x="138.4" y="153.4">14</text>
<text x="138.4" y="150.9">16</text>
<text x="179.9" y="151.3" transform="rotate(-90 179.9 151.3)">0.1uF</text>
<text x="235.3" y="150.1">GND</text>
<text x="245.6" y="150.1">Q5-9</text>
<text x="34.3" y="157.2">2</text>
<text x="34.3" y="159.8">3</text>
<text x="38.5" y="158.3">D1</text>
<text x="38.5" y="160.8">D2</text>
<text x="51.8" y="160.8">Y2</text>
<text x="51.8" y="158.3">Y1</text>
<text x="56.5" y="159.8">18</text>
<text x="56.5" y="157.2">19</text>
<text x="113.6" y="161">7</text>
<text x="113.6" y="158.5">9</text>
<text x="117.9" y="157">G3</text>
<text x="117.9" y="159.6">G5</text>
<text x="132.3" y="157">PS4</text>
<text x="133.5" y="159.6">G4</text>
<text x="138.4" y="158.5">10</text>
<text x="139" y="161">8</text>
<text x="224.6" y="159.6">GND</text>
<text x="236" y="158.9">1.2k</text>
<text x="236.2" y="156.4">R29</text>
<text x="246.4" y="156.4">R30</text>
<text x="246.5" y="158.9">10k</text>
<text x="34.3" y="162.3">4</text>
<text x="34.3" y="164.8">5</text>
<text x="34.3" y="167.4">6</text>
<text x="38.5" y="163.4">D3</text>
<text x="38.5" y="165.9">D4</text>
<text x="51.8" y="165.9">Y4</text>
<text x="51.8" y="163.4">Y3</text>
<text x="56.5" y="167.4">15</text>
<text x="56.5" y="164.8">16</text>
<text x="56.5" y="162.3">17</text>
<text x="113.6" y="166.1">3</text>
<text x="113.6" y="163.6">5</text>
<text x="117.9" y="167.2">PS7</text>
<text x="117.9" y="164.7">G7</text>
<text x="117.9" y="162.1">PS5</text>
<text x="132.3" y="167.2">PS6</text>
<text x="132.5" y="164.7">A11</text>
<text x="132.5" y="162.1">A13</text>
<text x="139" y="166.1">4</text>
<text x="139" y="163.6">6</text>
<text x="34.3" y="169.9">7</text>
<text x="34.3" y="172.5">8</text>
<text x="38.5" y="168.5">D5</text>
<text x="38.5" y="171">D6</text>
<text x="38.5" y="173.5">D7</text>
<text x="51.8" y="173.5">Y7</text>
<text x="51.8" y="171">Y6</text>
<text x="51.8" y="168.5">Y5</text>
<text x="56.5" y="172.5">13</text>
<text x="56.5" y="169.9">14</text>
<text x="113.6" y="168.7">1</text>
<text x="117.9" y="169.7">A9</text>
<text x="133.5" y="169.7">G6</text>
<text x="139" y="168.7">2</text>
<text x="33.7" y="177.5">10</text>
<text x="34.3" y="175">9</text>
<text x="38.5" y="178.6">CLK</text>
<text x="38.5" y="176.1">D8</text>
<text x="50.2" y="178.6">GND</text>
<text x="51.8" y="176.1">Y8</text>
<text x="56.5" y="177.5">11</text>
<text x="56.5" y="175">12</text>
<text x="10.3" y="185.8">D</text>
<text x="285.3" y="185.8">D</text>
<text x="62.1" y="186.2">GND</text>
<text x="35" y="199.8">1</text>
<text x="85" y="199.8">2</text>
<text x="135" y="199.8">3</text>
<text x="185" y="199.8">4</text>
<text x="235" y="199.8">5</text>
<text x="285" y="199.8">6</text>
</g>
</svg>
